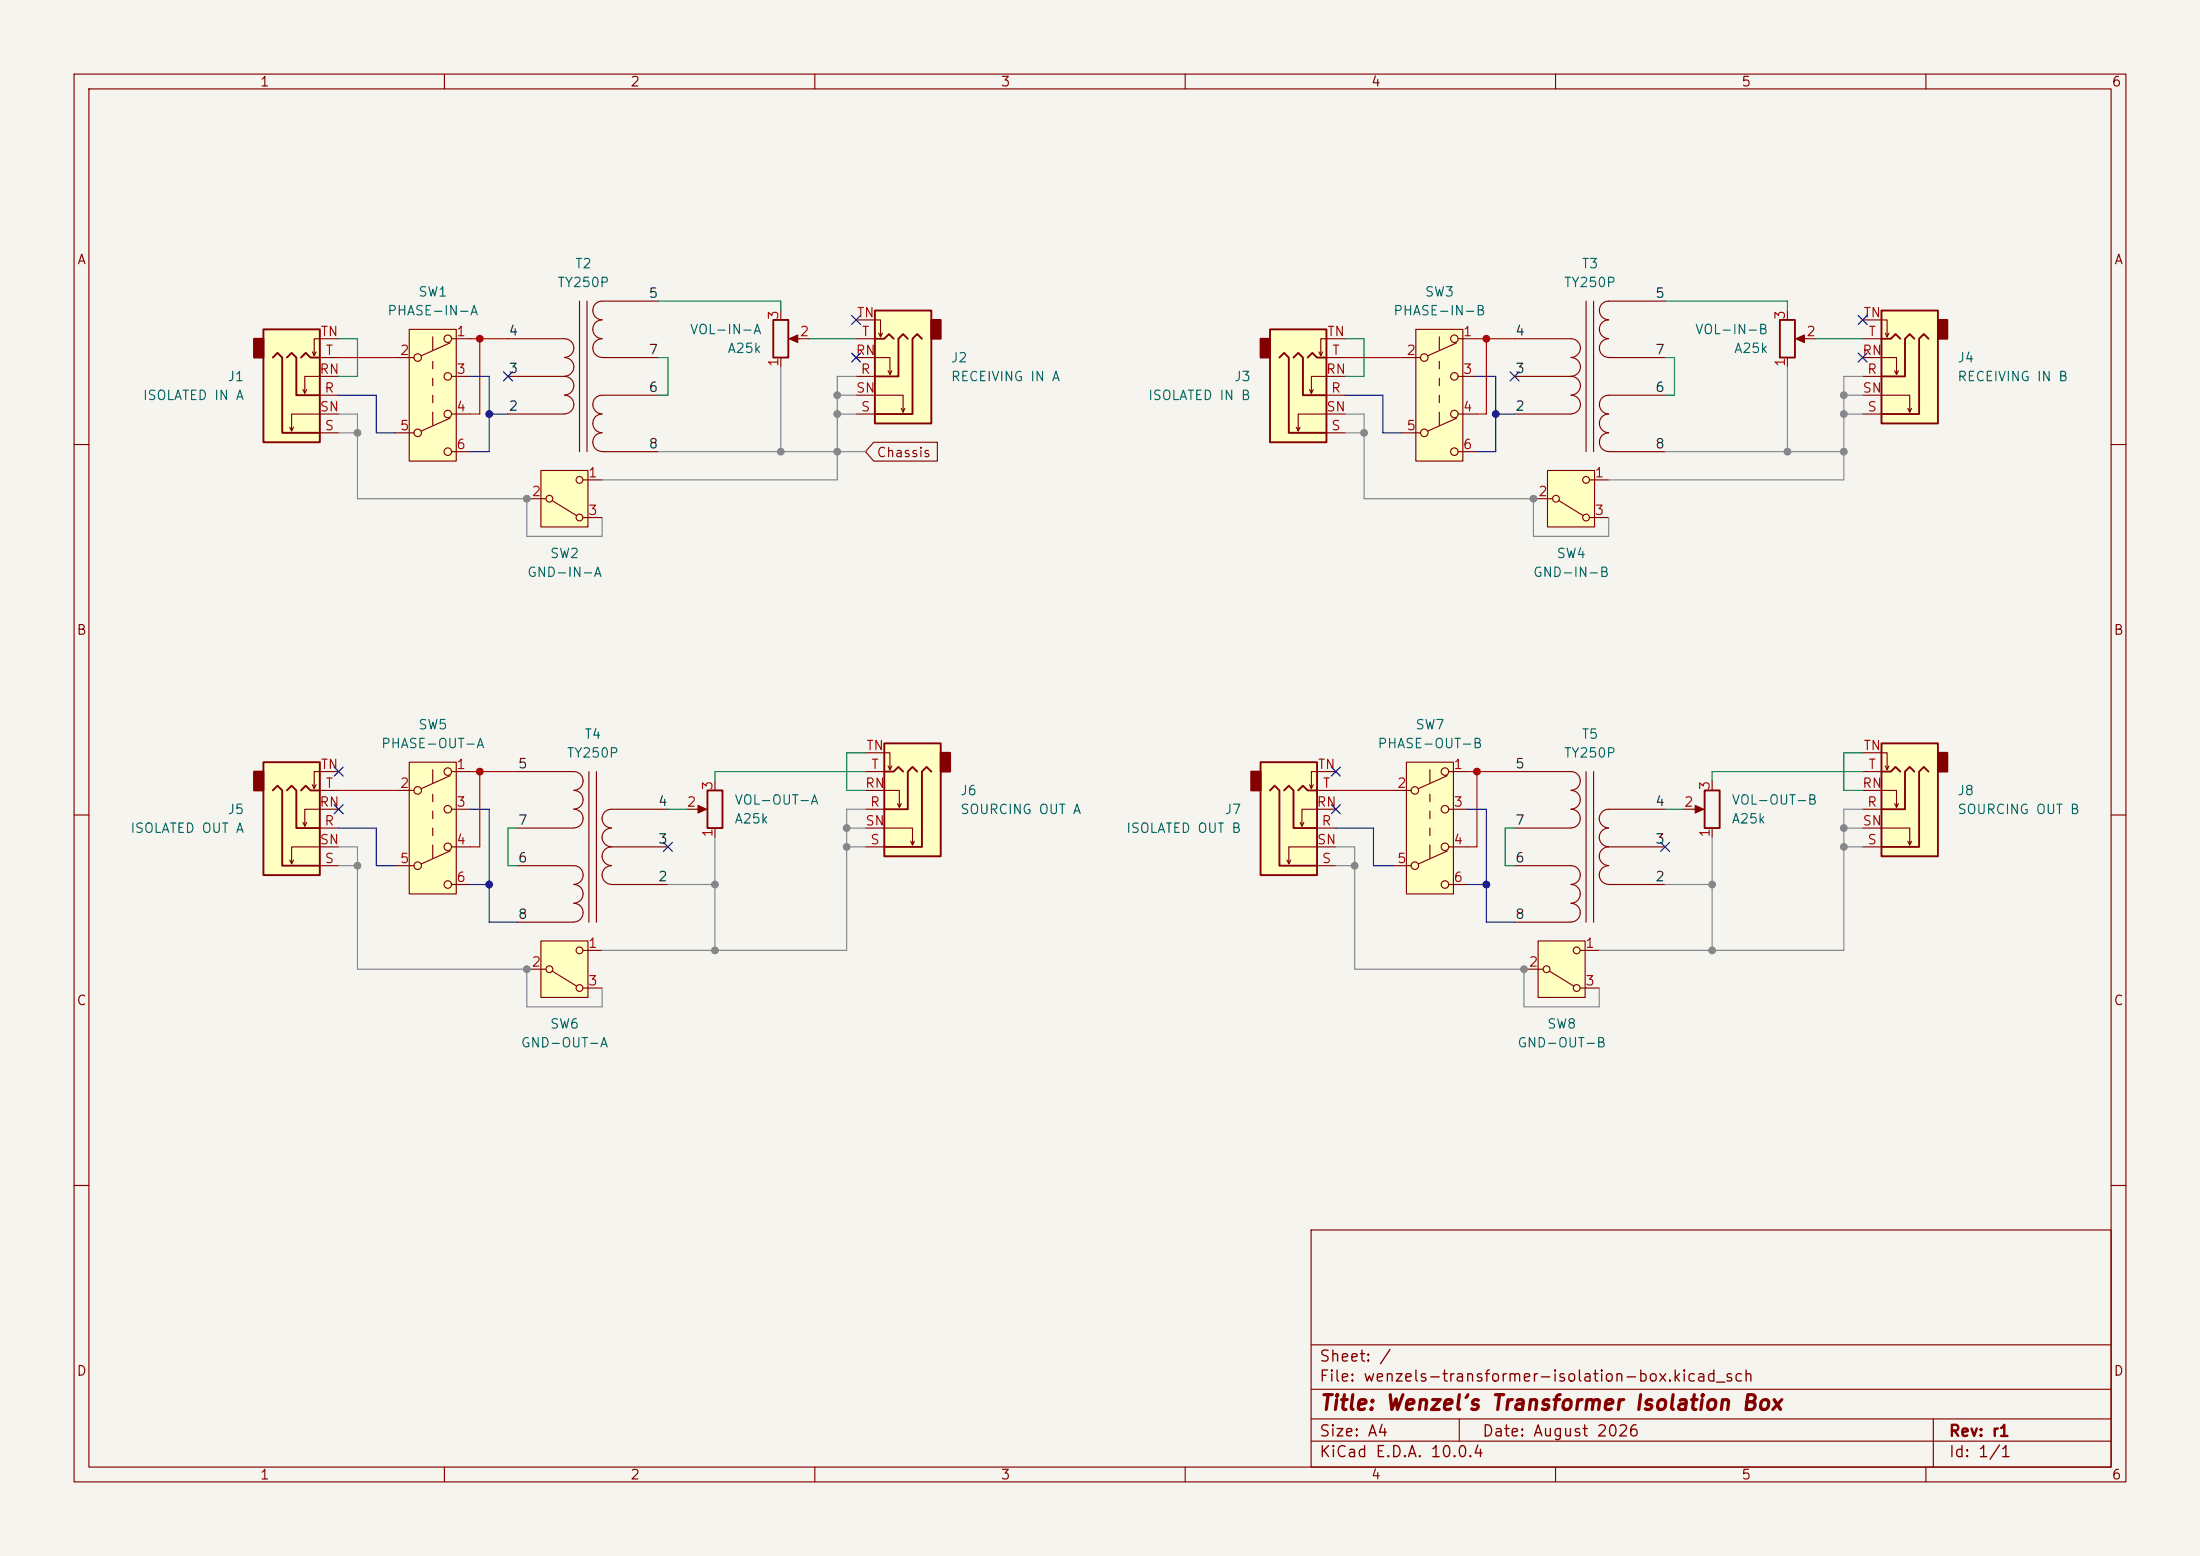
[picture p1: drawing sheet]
<svg xmlns="http://www.w3.org/2000/svg" width="297mm" height="210mm" viewBox="0 0 297 210" stroke-linecap="round" stroke-linejoin="round" font-family="sans-serif">
<path d="M0 0h297v210h-297z" fill="#f5f4ef" stroke="#f5f4ef" stroke-width=".14"/>
<g fill="none" stroke="#840000" stroke-width=".15">
<path d="M10 10h277v190h-277zM12 12h273v186h-273zM60 10v2M110 10v2M160 10v2M210 10v2M260 10v2M68.6 45.7h7.6a1.26 1.26 0 0 1 1.3 1.3 1.26 1.26 0 0 1-1.3 1.2M68.6 50.8h7.6M68.6 55.9h7.6M76.2 48.3a1.26 1.26 0 0 1 1.3 1.2 1.26 1.26 0 0 1-1.3 1.3M76.2 50.8a1.26 1.26 0 0 1 1.3 1.3 1.26 1.26 0 0 1-1.3 1.2 1.27 1.27 0 0 1 1.3 1.3 1.27 1.27 0 0 1-1.3 1.3"/>
<path d="M78.2 40.6v20.4M79.2 40.6v20.4M81.3 43.2a1.25 1.25 0 0 0-1.3 1.2 1.25 1.25 0 0 0 1.3 1.3M81.3 45.7a1.25 1.25 0 0 0-1.3 1.3 1.25 1.25 0 0 0 1.3 1.2M81.3 53.3a1.25 1.25 0 0 0-1.3 1.3 1.25 1.25 0 0 0 1.3 1.3M81.3 55.9a1.25 1.25 0 0 0-1.3 1.2 1.25 1.25 0 0 0 1.3 1.3M81.3 58.4a1.25 1.25 0 0 0-1.3 1.3 1.25 1.25 0 0 0 1.3 1.2M81.3 48.3h7.6M81.3 53.3h7.6M88.9 40.6h-7.6a1.25 1.25 0 0 0-1.3 1.3 1.25 1.25 0 0 0 1.3 1.3M10 60h2M81.3 61h7.6"/>
<path d="M285 60h2M10 110h2M285 110h2M10 160h2M177 166h108v32h-108zM285 160h2M60 198v2M110 198v2M160 198v2M177 194.5h108M177 191.5h108M177 187.5h108"/>
<path d="M177 181.5h108M197 191.5v3M210 198v2M260 198v2M261 191.5v6.5"/>
</g>
<path d="M119.4 100.3h7.6v15.3h-7.6z" fill="#ffffc2"/>
<path d="M127 101.6h1.3v2.5h-1.3z" fill="#840000" stroke="#840000" stroke-width=".25"/>
<path d="M95.5 106.7h2v5.1h-2zM119.4 100.3h7.6v15.3h-7.6zM119.4 104.1h1.2l.7-.6 .6 .6M123.8 104.1l-.6-.6-.6 .6v5.1h-3.2M125.7 104.1l-.6-.6-.6 .6v10.2h-5.1" fill="none" stroke="#840000" stroke-width=".25"/>
<path d="M92.7 109.2h2.3M96.5 105.4v1.3M96.5 111.8v1.2M116.8 111.8h6.4v2.2l.2-.5M116.8 106.7h4.6v2.3l.3-.5M116.8 101.6h3.3v2.3l.3-.5M116.8 109.2h2.6M116.8 114.3h2.6M116.8 104.1h2.6M119.9 103.4l.2 .5M121.2 108.5l.2 .5M122.9 113.5l.3 .5" fill="none" stroke="#840000" stroke-width=".15"/>
<path d="M94.2 108.7l1.2 .5-1.2 .5z" fill="#840000" stroke="#840000" stroke-width=".15"/>
<path d="M118.1 41.9h7.6v15.3h-7.6z" fill="#ffffc2"/>
<path d="M125.7 43.2h1.3v2.5h-1.3z" fill="#840000" stroke="#840000" stroke-width=".25"/>
<path d="M104.4 43.2h2v5.1h-2zM118.1 41.9h7.6v15.3h-7.6zM118.1 45.7h1.3l.6-.6 .6 .6M122.6 45.7l-.7-.6-.6 .6v5.1h-3.2M124.5 45.7l-.7-.6-.6 .6v10.2h-5.1" fill="none" stroke="#840000" stroke-width=".25"/>
<g fill="none" stroke="#840000" stroke-width=".15">
<path d="M105.4 41.9v1.3M105.4 48.3v1.2M106.9 45.7h2.3M115.6 53.3h6.3v2.3l.3-.5M115.6 48.3h4.5v2.2l.3-.5M115.6 43.2h3.3v2.3l.2-.5M115.6 50.8h2.5M115.6 55.9h2.5M115.6 45.7h2.5M118.6 45l.3 .5M119.9 50l.2 .5M121.7 55.1l.2 .5"/>
<path d="M204.5 45.7h7.6a1.26 1.26 0 0 1 1.3 1.3 1.26 1.26 0 0 1-1.3 1.2M204.5 50.8h7.6M204.5 55.9h7.6M212.1 48.3a1.26 1.26 0 0 1 1.3 1.2 1.26 1.26 0 0 1-1.3 1.3M212.1 50.8a1.26 1.26 0 0 1 1.3 1.3 1.26 1.26 0 0 1-1.3 1.2 1.27 1.27 0 0 1 1.3 1.3 1.27 1.27 0 0 1-1.3 1.3M214.1 40.6v20.4M215.1 40.6v20.4M217.2 43.2a1.25 1.25 0 0 0-1.3 1.2 1.25 1.25 0 0 0 1.3 1.3M217.2 45.7a1.25 1.25 0 0 0-1.3 1.3 1.25 1.25 0 0 0 1.3 1.2M217.2 53.3a1.25 1.25 0 0 0-1.3 1.3 1.25 1.25 0 0 0 1.3 1.3M217.2 55.9a1.25 1.25 0 0 0-1.3 1.2 1.25 1.25 0 0 0 1.3 1.3M217.2 58.4a1.25 1.25 0 0 0-1.3 1.3 1.25 1.25 0 0 0 1.3 1.2"/>
<path d="M217.2 48.3h7.6M217.2 53.3h7.6M224.8 40.6h-7.6a1.25 1.25 0 0 0-1.3 1.3 1.25 1.25 0 0 0 1.3 1.3M217.2 61h7.6"/>
</g>
<path d="M106.6 45.7l1.1-.5v1z" fill="#840000" stroke="#840000" stroke-width=".15"/>
<path d="M208.9 63.5h6.4v7.6h-6.4z" fill="#ffffc2"/>
<g fill="none" stroke="#840000" stroke-width=".15">
<path d="M241.3 41.9v1.3M241.3 48.3v1.2M242.8 45.7h2.3M207 67.3h2.5M208.9 63.5h6.4v7.6h-6.4zM210.4 67.6l3.3 2M214.6 64.8h2.6M214.6 69.9h2.6"/>
<circle cx="210.1" cy="67.3" r=".46"/>
<circle cx="214.1" cy="69.9" r=".46"/>
<circle cx="214.1" cy="64.8" r=".46"/>
</g>
<path d="M240.3 43.2h2v5.1h-2z" fill="none" stroke="#840000" stroke-width=".25"/>
<path d="M242.4 45.7l1.2-.5v1z" fill="#840000" stroke="#840000" stroke-width=".15"/>
<path d="M207.6 127h6.4v7.6h-6.4z" fill="#ffffc2"/>
<g fill="none" stroke="#840000" stroke-width=".15">
<path d="M204.5 104.1h7.6a1.25 1.25 0 0 1 1.2 1.3 1.25 1.25 0 0 1-1.2 1.3M204.5 116.8h7.6a1.25 1.25 0 0 1 1.2 1.3 1.25 1.25 0 0 1-1.2 1.3M212.1 106.7a1.25 1.25 0 0 1 1.2 1.2 1.25 1.25 0 0 1-1.2 1.3M212.1 109.2a1.25 1.25 0 0 1 1.2 1.3 1.25 1.25 0 0 1-1.2 1.2l-7.6 .1M212.1 119.4a1.25 1.25 0 0 1 1.2 1.2 1.25 1.25 0 0 1-1.2 1.3M214.1 104.1v20.4M215.1 104.1v20.4M217.2 116.8a1.26 1.26 0 0 0-1.3 1.3 1.26 1.26 0 0 0 1.3 1.3h7.6M224.8 109.2h-7.6a1.26 1.26 0 0 0-1.3 1.3 1.26 1.26 0 0 0 1.3 1.2 1.27 1.27 0 0 0-1.3 1.3 1.27 1.27 0 0 0 1.3 1.3M224.8 114.3h-7.6a1.26 1.26 0 0 0-1.3 1.3 1.26 1.26 0 0 0 1.3 1.2M204.5 124.5h7.6M205.7 130.8h2.6"/>
<path d="M207.6 127h6.4v7.6h-6.4zM209.2 131.1l3.3 2M212.1 121.9a1.25 1.25 0 0 1 1.2 1.3 1.25 1.25 0 0 1-1.2 1.2M213.4 128.3h2.5M213.4 133.4h2.5"/>
<circle cx="208.8" cy="130.8" r=".46"/>
<circle cx="212.9" cy="128.3" r=".46"/>
<circle cx="212.9" cy="133.4" r=".46"/>
</g>
<path d="M73 63.5h6.4v7.6h-6.4z" fill="#ffffc2"/>
<g fill="none" stroke="#840000" stroke-width=".15">
<path d="M71.1 67.3h2.6M73 63.5h6.4v7.6h-6.4zM74.5 67.6l3.4 2M78.7 64.8h2.6M78.7 69.9h2.6"/>
<circle cx="74.2" cy="67.3" r=".46"/>
<circle cx="78.2" cy="69.9" r=".46"/>
<circle cx="78.2" cy="64.8" r=".46"/>
</g>
<path d="M189.9 102.9h6.3v17.8h-6.3z" fill="#ffffc2"/>
<g fill="none" stroke="#840000" stroke-width=".15">
<path d="M188 106.7h2.5M188 116.8h2.5M189.9 102.9h6.3v17.8h-6.3zM193 103.9v1.8M193 107.2v1M193 109.5v1M193 111.8v1M193 114v1.8M195.4 104.7l-3.9 1.7M195.4 114.9l-3.9 1.7M195.6 104.1h2.5M195.6 109.2h2.5"/>
<path d="M195.6 114.3h2.5M195.6 119.4h2.5"/>
<circle cx="191" cy="116.8" r=".51"/>
<circle cx="191" cy="106.7" r=".51"/>
<circle cx="195.1" cy="119.4" r=".51"/>
<circle cx="195.1" cy="109.2" r=".51"/>
<circle cx="195.1" cy="104.1" r=".51"/>
<circle cx="195.1" cy="114.3" r=".51"/>
</g>
<path d="M35.6 44.5h7.6v15.2h-7.6z" fill="#ffffc2"/>
<path d="M34.3 45.7h1.3v2.6h-1.3z" fill="#840000" stroke="#840000" stroke-width=".25"/>
<path d="M35.6 44.5h7.6v15.2h-7.6zM36.8 48.3l.7-.7 .6 .7v10.1h5.1M38.7 48.3l.7-.7 .6 .7v5h3.2M40.6 48.3l.7-.7 .6 .7h1.3" fill="none" stroke="#840000" stroke-width=".25"/>
<path d="M39.6 57.7l-.2 .5M41.4 52.6l-.3 .5M42.7 47.5l-.3 .5M43.2 53.3h2.5M43.2 58.4h2.5M43.2 48.3h2.5M45.7 55.9h-6.3v2.3l-.3-.5M45.7 50.8h-4.6v2.3l-.2-.5M45.7 45.7h-3.3v2.3l-.2-.5" fill="none" stroke="#840000" stroke-width=".15"/>
<path d="M55.2 44.5h6.4v17.7h-6.4z" fill="#ffffc2"/>
<g fill="none" stroke="#840000" stroke-width=".15">
<path d="M53.3 48.3h2.6M53.3 58.4h2.6M55.2 44.5h6.4v17.7h-6.4zM58.4 45.5v1.7M58.4 48.8v1M58.4 51.1v1M58.4 53.3v1.1M58.4 55.6v1.8M60.8 46.3l-3.9 1.7M60.8 56.4l-3.9 1.8M61 45.7h2.5M61 50.8h2.5"/>
<path d="M61 55.9h2.5M61 61h2.5"/>
<circle cx="56.4" cy="58.4" r=".51"/>
<circle cx="56.4" cy="48.3" r=".51"/>
<circle cx="60.5" cy="45.7" r=".51"/>
<circle cx="60.5" cy="50.8" r=".51"/>
<circle cx="60.5" cy="55.9" r=".51"/>
<circle cx="60.5" cy="61" r=".51"/>
</g>
<path d="M191.1 44.5h6.4v17.7h-6.4z" fill="#ffffc2"/>
<g fill="none" stroke="#840000" stroke-width=".15">
<path d="M189.2 48.3h2.6M189.2 58.4h2.6M191.1 44.5h6.4v17.7h-6.4zM194.3 45.5v1.7M194.3 48.8v1M194.3 51.1v1M194.3 53.3v1.1M194.3 55.6v1.8M196.6 46.3l-3.8 1.7M196.6 56.4l-3.8 1.8M196.8 45.7h2.6M196.8 50.8h2.6"/>
<path d="M196.8 55.9h2.6M196.8 61h2.6"/>
<circle cx="192.3" cy="48.3" r=".51"/>
<circle cx="192.3" cy="58.4" r=".51"/>
<circle cx="196.3" cy="55.9" r=".51"/>
<circle cx="196.3" cy="45.7" r=".51"/>
<circle cx="196.3" cy="50.8" r=".51"/>
<circle cx="196.3" cy="61" r=".51"/>
</g>
<path d="M170.2 102.9h7.6v15.2h-7.6z" fill="#ffffc2"/>
<path d="M168.9 104.1h1.3v2.6h-1.3z" fill="#840000" stroke="#840000" stroke-width=".25"/>
<path d="M170.2 102.9h7.6v15.2h-7.6zM171.4 106.7l.7-.7 .6 .7v10.1h5.1M173.4 106.7l.6-.7 .6 .7v5.1h3.2M175.3 106.7l.6-.7 .6 .7h1.3" fill="none" stroke="#840000" stroke-width=".25"/>
<path d="M174.2 116.1l-.2 .5M176 111l-.2 .5M177.3 105.9l-.3 .5M177.8 111.8h2.5M177.8 116.8h2.5M177.8 106.7h2.5M180.3 114.3h-6.3v2.3l-.3-.5M180.3 109.2h-4.5v2.3l-.3-.5M180.3 104.1h-3.3v2.3l-.2-.5" fill="none" stroke="#840000" stroke-width=".15"/>
<path d="M171.4 44.5h7.7v15.2h-7.7z" fill="#ffffc2"/>
<path d="M170.2 45.7h1.2v2.6h-1.2z" fill="#840000" stroke="#840000" stroke-width=".25"/>
<path d="M171.4 44.5h7.7v15.2h-7.7zM172.7 48.3l.7-.7 .6 .7v10.1h5.1M174.6 48.3l.7-.7 .6 .7v5h3.2M176.5 48.3l.7-.7 .6 .7h1.3" fill="none" stroke="#840000" stroke-width=".25"/>
<path d="M175.5 57.7l-.2 .5M177.3 52.6l-.3 .5M178.6 47.5l-.3 .5M179.1 53.3h2.5M179.1 58.4h2.5M179.1 48.3h2.5M181.6 55.9h-6.3v2.3l-.3-.5M181.6 50.8h-4.6v2.3l-.2-.5M181.6 45.7h-3.3v2.3l-.2-.5" fill="none" stroke="#840000" stroke-width=".15"/>
<path d="M73 127h6.4v7.6h-6.4z" fill="#ffffc2"/>
<g fill="none" stroke="#840000" stroke-width=".15">
<path d="M71.1 130.8h2.6M73 127h6.4v7.6h-6.4zM74.5 131.1l3.4 2M78.7 128.3h2.6M78.7 133.4h2.6"/>
<circle cx="74.2" cy="130.8" r=".46"/>
<circle cx="78.2" cy="133.4" r=".46"/>
<circle cx="78.2" cy="128.3" r=".46"/>
</g>
<path d="M35.6 102.9h7.6v15.2h-7.6z" fill="#ffffc2"/>
<path d="M34.3 104.1h1.3v2.6h-1.3z" fill="#840000" stroke="#840000" stroke-width=".25"/>
<path d="M35.6 102.9h7.6v15.2h-7.6zM36.8 106.7l.7-.7 .6 .7v10.1h5.1M38.7 106.7l.7-.7 .6 .7v5.1h3.2M40.6 106.7l.7-.7 .6 .7h1.3" fill="none" stroke="#840000" stroke-width=".25"/>
<path d="M39.6 116.1l-.2 .5M41.4 111l-.3 .5M42.7 105.9l-.3 .5M43.2 111.8h2.5M43.2 116.8h2.5M43.2 106.7h2.5M45.7 114.3h-6.3v2.3l-.3-.5M45.7 109.2h-4.6v2.3l-.2-.5M45.7 104.1h-3.3v2.3l-.2-.5" fill="none" stroke="#840000" stroke-width=".15"/>
<path d="M55.2 102.9h6.4v17.8h-6.4z" fill="#ffffc2"/>
<g fill="none" stroke="#840000" stroke-width=".15">
<path d="M53.3 106.7h2.6M53.3 116.8h2.6M55.2 102.9h6.4v17.8h-6.4zM58.4 103.9v1.8M58.4 107.2v1M58.4 109.5v1M58.4 111.8v1M58.4 114v1.8M60.8 104.7l-3.9 1.7M60.8 114.9l-3.9 1.7M61 104.1h2.5M61 109.2h2.5"/>
<path d="M61 114.3h2.5M61 119.4h2.5M69.8 104.1h7.7a1.25 1.25 0 0 1 1.2 1.3 1.25 1.25 0 0 1-1.2 1.3M69.8 116.8h7.7a1.25 1.25 0 0 1 1.2 1.3 1.25 1.25 0 0 1-1.2 1.3M77.5 106.7a1.25 1.25 0 0 1 1.2 1.2 1.25 1.25 0 0 1-1.2 1.3M77.5 109.2a1.25 1.25 0 0 1 1.2 1.3 1.25 1.25 0 0 1-1.2 1.2l-7.7 .1M77.5 119.4a1.25 1.25 0 0 1 1.2 1.2 1.25 1.25 0 0 1-1.2 1.3M79.5 104.1v20.4M80.5 104.1v20.4M82.5 116.8a1.26 1.26 0 0 0-1.2 1.3 1.26 1.26 0 0 0 1.2 1.3h7.7M90.2 109.2h-7.7a1.26 1.26 0 0 0-1.2 1.3 1.26 1.26 0 0 0 1.2 1.2 1.27 1.27 0 0 0-1.2 1.3 1.27 1.27 0 0 0 1.2 1.3M90.2 114.3h-7.7a1.26 1.26 0 0 0-1.2 1.3 1.26 1.26 0 0 0 1.2 1.2"/>
<path d="M69.8 124.5h7.7M77.5 121.9a1.25 1.25 0 0 1 1.2 1.3 1.25 1.25 0 0 1-1.2 1.2"/>
<circle cx="56.4" cy="116.8" r=".51"/>
<circle cx="56.4" cy="106.7" r=".51"/>
<circle cx="60.5" cy="109.2" r=".51"/>
<circle cx="60.5" cy="104.1" r=".51"/>
<circle cx="60.5" cy="119.4" r=".51"/>
<circle cx="60.5" cy="114.3" r=".51"/>
</g>
<path d="M254 41.9h7.6v15.3h-7.6z" fill="#ffffc2"/>
<path d="M261.6 43.2h1.3v2.5h-1.3z" fill="#840000" stroke="#840000" stroke-width=".25"/>
<path d="M254 41.9h7.6v15.3h-7.6zM254 45.7h1.3l.6-.6 .6 .6M258.4 45.7l-.6-.6-.6 .6v5.1h-3.2M260.3 45.7l-.6-.6-.6 .6v10.2h-5.1" fill="none" stroke="#840000" stroke-width=".25"/>
<path d="M251.5 53.3h6.3v2.3l.3-.5M251.5 48.3h4.5v2.2l.3-.5M251.5 43.2h3.3v2.3l.2-.5M251.5 50.8h2.5M251.5 55.9h2.5M251.5 45.7h2.5M254.5 45l.3 .5M255.8 50l.2 .5M257.6 55.1l.2 .5" fill="none" stroke="#840000" stroke-width=".15"/>
<path d="M254 100.3h7.6v15.3h-7.6z" fill="#ffffc2"/>
<path d="M261.6 101.6h1.3v2.5h-1.3z" fill="#840000" stroke="#840000" stroke-width=".25"/>
<path d="M230.1 106.7h2.1v5.1h-2.1zM254 100.3h7.6v15.3h-7.6zM254 104.1h1.3l.6-.6 .6 .6M258.4 104.1l-.6-.6-.6 .6v5.1h-3.2M260.3 104.1l-.6-.6-.6 .6v10.2h-5.1" fill="none" stroke="#840000" stroke-width=".25"/>
<g fill="none" stroke="#840000" stroke-width=".15">
<path d="M118 59.7h8.5v2.5h-8.5l-1.2-1.2zM227.3 109.2h2.3M231.1 105.4v1.3M231.1 111.8v1.2M251.5 111.8h6.3v2.2l.3-.5M251.5 106.7h4.5v2.3l.3-.5M251.5 101.6h3.3v2.3l.2-.5M251.5 109.2h2.5M251.5 114.3h2.5M251.5 104.1h2.5M254.5 103.4l.3 .5M255.8 108.5l.2 .5"/>
<path d="M257.6 113.5l.2 .5"/>
</g>
<path d="M228.9 108.7l1.1 .5-1.1 .5z" fill="#840000" stroke="#840000" stroke-width=".15"/>
<path d="M45.7 53.3h5.1v5.1h2.5M63.5 50.8h2.5v10.2h-2.5M66 55.9h2.6M181.6 53.3h5.1v5.1h2.5M199.4 50.8h2.5v10.2h-2.5M201.9 55.9h2.6M45.7 111.8h5.1v5h2.5M63.5 109.2h2.5v15.3h3.8M63.5 119.4h2.5M180.3 111.8h5.1v5h2.6M198.1 109.2h2.6v15.3h3.8M198.1 119.4h2.6" fill="none" stroke="#0000c2" stroke-width=".15"/>
<g fill="none" stroke="#009600" stroke-width=".15">
<path d="M45.7 45.7h2.6v5.1h-2.6M88.9 48.3h1.3v5h-1.3M88.9 40.6h16.5v1.3M109.2 45.7h6.4M181.6 45.7h2.5v5.1h-2.5M224.8 48.3h1.3v5h-1.3M224.8 40.6h16.5v1.3M245.1 45.7h6.4M69.8 111.8h-1.2v5h1.2M90.2 109.2h2.5M116.8 101.6h-2.5v5.1h2.5M116.8 104.1h-20.3v1.3"/>
<path d="M204.5 111.8h-1.3v5h1.3M224.8 109.2h2.5M251.5 104.1h-20.4v1.3M251.5 101.6h-2.6v5.1h2.6"/>
</g>
<g fill="none" stroke="#848484" stroke-width=".15">
<path d="M45.7 55.9h2.6v11.4h22.8v5.1h10.2v-2.5M45.7 58.4h2.6M105.4 49.5v11.5M113 55.9h2.6M113 53.3h2.6M115.6 50.8h-2.6v14h-31.7M181.6 55.9h2.5v11.4h22.9v5.1h10.2v-2.5M181.6 58.4h2.5M241.3 49.5v11.5M248.9 55.9h2.6M248.9 53.3h2.6M251.5 50.8h-2.6v14h-31.7"/>
<path d="M88.9 61h27.9M224.8 61h24.1M45.7 114.3h2.6v16.5h22.8v5.1h10.2v-2.5M45.7 116.8h2.6M90.2 119.4h6.3M96.5 113v15.3M114.3 114.3h2.5M114.3 111.8h2.5M116.8 109.2h-2.5v19.1h-33M180.3 116.8h2.6M180.3 114.3h2.6v16.5h22.8v5.1h10.2v-2.5M224.8 119.4h6.3"/>
<path d="M231.1 113v15.3M248.9 114.3h2.6M248.9 111.8h2.6M251.5 109.2h-2.6v19.1h-33"/>
</g>
<path d="M45.7 48.3h7.6M63.5 45.7h5.1M64.8 45.7v10.2h-1.3M181.6 48.3h7.6M199.4 45.7h5.1M200.7 45.7v10.2h-1.3M45.7 106.7h7.6M63.5 104.1h6.3M64.8 104.1v10.2h-1.3M180.3 106.7h7.7M198.1 104.1h6.4M199.4 104.1v10.2h-1.3" fill="none" stroke="#c20000" stroke-width=".15"/>
<g fill="none" stroke="#000084" stroke-width=".15">
<path d="M68 50.2l1.2 1.2M69.2 50.2l-1.2 1.2M115 42.6l1.2 1.2M115 47.7l1.2 1.2M116.2 42.6l-1.2 1.2M116.2 47.7l-1.2 1.2M203.9 50.2l1.2 1.2M205.1 50.2l-1.2 1.2M250.9 47.7l1.2 1.2M250.9 42.6l1.2 1.2M252.1 47.7l-1.2 1.2M252.1 42.6l-1.2 1.2"/>
<path d="M45.1 108.6l1.2 1.2M45.1 103.5l1.2 1.2M46.3 108.6l-1.2 1.2M46.3 103.5l-1.2 1.2M89.6 113.7l1.2 1.2M90.8 113.7l-1.2 1.2M179.7 108.6l1.2 1.2M179.7 103.5l1.2 1.2M180.9 108.6l-1.2 1.2M180.9 103.5l-1.2 1.2M224.2 113.7l1.2 1.2M225.4 113.7l-1.2 1.2"/>
</g>
<g fill="#848484" stroke="#848484" stroke-width=".14">
<circle cx="248.9" cy="55.9" r=".46"/>
<circle cx="248.9" cy="61" r=".46"/>
<circle cx="248.9" cy="53.3" r=".46"/>
<circle cx="231.1" cy="119.4" r=".46"/>
<circle cx="248.9" cy="111.8" r=".46"/>
<circle cx="248.9" cy="114.3" r=".46"/>
<circle cx="113" cy="61" r=".46"/>
<circle cx="96.5" cy="119.4" r=".46"/>
<circle cx="96.5" cy="128.3" r=".46"/>
<circle cx="114.3" cy="111.8" r=".46"/>
<circle cx="114.3" cy="114.3" r=".46"/>
<circle cx="113" cy="53.3" r=".46"/>
<circle cx="113" cy="55.9" r=".46"/>
<circle cx="105.4" cy="61" r=".46"/>
<circle cx="241.3" cy="61" r=".46"/>
<circle cx="231.1" cy="128.3" r=".46"/>
<circle cx="182.9" cy="116.8" r=".46"/>
<circle cx="205.7" cy="130.8" r=".46"/>
<circle cx="71.1" cy="67.3" r=".46"/>
<circle cx="48.3" cy="58.4" r=".46"/>
<circle cx="184.1" cy="58.4" r=".46"/>
<circle cx="207" cy="67.3" r=".46"/>
<circle cx="71.1" cy="130.8" r=".46"/>
<circle cx="48.3" cy="116.8" r=".46"/>
</g>
<g fill="#0000c2" stroke="#0000c2" stroke-width=".14">
<circle cx="200.7" cy="119.4" r=".46"/>
<circle cx="66" cy="55.9" r=".46"/>
<circle cx="201.9" cy="55.9" r=".46"/>
<circle cx="66" cy="119.4" r=".46"/>
</g>
<g fill="#c20000" stroke="#c20000" stroke-width=".14">
<circle cx="64.8" cy="45.7" r=".46"/>
<circle cx="199.4" cy="104.1" r=".46"/>
<circle cx="200.7" cy="45.7" r=".46"/>
<circle cx="64.8" cy="104.1" r=".46"/>
</g>
<text font-size="2" fill="#840000" x="178" y="190.8">Title: Wenzel’s Transformer Isolation Box</text>
<g font-size="1.5" fill="#840000">
<text x="178" y="184.2">Sheet: /</text>
<text x="178" y="186.9">File: wenzels-transformer-isolation-box.kicad_sch</text>
<text x="178" y="197.1">KiCad E.D.A. 10.0.4</text>
<text x="178" y="194.3">Size: A4</text>
<text x="200" y="194.3">Date: August 2026</text>
<text x="263" y="194.3">Rev: r1</text>
<text x="263" y="197.1">Id: 1/1</text>
</g>
<g font-size="1.3" fill="#840000">
<text x="35" y="12">1</text>
<text x="85" y="12">2</text>
<text x="135" y="12">3</text>
<text x="185" y="12">4</text>
<text x="235" y="12">5</text>
<text x="285" y="12">6</text>
<text x="10.3" y="36">A</text>
<text x="285.3" y="36">A</text>
<text x="118.3" y="62">Chassis</text>
<text x="10.3" y="86">B</text>
<text x="285.3" y="86">B</text>
<text x="10.3" y="136">C</text>
<text x="285.3" y="136">C</text>
<text x="10.3" y="186">D</text>
<text x="285.3" y="186">D</text>
<text x="35" y="200">1</text>
<text x="85" y="200">2</text>
<text x="135" y="200">3</text>
<text x="185" y="200">4</text>
<text x="235" y="200">5</text>
<text x="285" y="200">6</text>
</g>
<g font-size="1.3" fill="#006464">
<text x="56.4" y="40.3">SW1</text>
<text x="75.2" y="39.1">TY250P</text>
<text x="77.5" y="36.5">T2</text>
<text x="192.3" y="40.3">SW3</text>
<text x="211.1" y="39.1">TY250P</text>
<text x="213.4" y="36.5">T3</text>
<text x="52.2" y="42.9">PHASE-IN-A</text>
<text x="93" y="45.4">VOL-IN-A</text>
<text x="98.1" y="48">A25k</text>
<text x="188" y="42.9">PHASE-IN-B</text>
<text x="228.7" y="45.4">VOL-IN-B</text>
<text x="234" y="48">A25k</text>
<text x="30.6" y="51.8">J1</text>
<text x="128.3" y="49.2">J2</text>
<text x="128.3" y="51.8">RECEIVING IN A</text>
<text x="166.5" y="51.8">J3</text>
<text x="264.2" y="49.2">J4</text>
<text x="264.2" y="51.8">RECEIVING IN B</text>
<text x="19.2" y="54.3">ISOLATED IN A</text>
<text x="154.9" y="54.3">ISOLATED IN B</text>
<text x="74.2" y="75.6">SW2</text>
<text x="210.1" y="75.6">SW4</text>
<text x="71.1" y="78.2">GND-IN-A</text>
<text x="206.9" y="78.2">GND-IN-B</text>
<text x="51.4" y="101.3">PHASE-OUT-A</text>
<text x="56.4" y="98.8">SW5</text>
<text x="78.8" y="100">T4</text>
<text x="185.9" y="101.3">PHASE-OUT-B</text>
<text x="191" y="98.8">SW7</text>
<text x="213.4" y="100">T5</text>
<text x="76.4" y="102.6">TY250P</text>
<text x="129.5" y="107.7">J6</text>
<text x="211.1" y="102.6">TY250P</text>
<text x="264.2" y="107.7">J8</text>
<text x="17.5" y="112.7">ISOLATED OUT A</text>
<text x="30.6" y="110.2">J5</text>
<text x="99.1" y="111.5">A25k</text>
<text x="99.1" y="108.9">VOL-OUT-A</text>
<text x="129.5" y="110.2">SOURCING OUT A</text>
<text x="151.9" y="112.7">ISOLATED OUT B</text>
<text x="165.2" y="110.2">J7</text>
<text x="233.7" y="111.5">A25k</text>
<text x="233.7" y="108.9">VOL-OUT-B</text>
<text x="264.2" y="110.2">SOURCING OUT B</text>
<text x="70.2" y="141.7">GND-OUT-A</text>
<text x="74.2" y="139.1">SW6</text>
<text x="204.8" y="141.7">GND-OUT-B</text>
<text x="208.8" y="139.1">SW8</text>
</g>
<g font-size="1.3" fill="#0f0f0f">
<text x="87.5" y="40.5">5</text>
<text x="223.4" y="40.5">5</text>
<text x="68.6" y="45.6">4</text>
<text x="204.5" y="45.6">4</text>
<text x="68.6" y="50.7">3</text>
<text x="87.5" y="48.1">7</text>
<text x="87.5" y="53.2">6</text>
<text x="204.5" y="50.7">3</text>
<text x="223.4" y="48.1">7</text>
<text x="223.4" y="53.2">6</text>
<text x="68.6" y="55.8">2</text>
<text x="204.5" y="55.8">2</text>
<text x="87.5" y="60.8">8</text>
<text x="223.4" y="60.8">8</text>
<text x="69.8" y="104">5</text>
<text x="204.5" y="104">5</text>
<text x="69.8" y="111.6">7</text>
<text x="88.8" y="109.1">4</text>
<text x="204.5" y="111.6">7</text>
<text x="223.4" y="109.1">4</text>
<text x="69.8" y="116.7">6</text>
<text x="88.8" y="114.2">3</text>
<text x="88.8" y="119.3">2</text>
<text x="204.5" y="116.7">6</text>
<text x="223.4" y="114.2">3</text>
<text x="223.4" y="119.3">2</text>
<text x="69.8" y="124.3">8</text>
<text x="204.5" y="124.3">8</text>
</g>
<g font-size="1.3" fill="#a90000">
<text x="43.2" y="45.7">TN</text>
<text x="61.5" y="45.7">1</text>
<text x="105.4" y="43.3" transform="rotate(-90 105.4 43.3)">3</text>
<text x="107.9" y="45.7">2</text>
<text x="115.6" y="43.2">TN</text>
<text x="116.3" y="45.7">T</text>
<text x="179.1" y="45.7">TN</text>
<text x="197.4" y="45.7">1</text>
<text x="241.3" y="43.3" transform="rotate(-90 241.3 43.3)">3</text>
<text x="243.8" y="45.7">2</text>
<text x="251.5" y="43.2">TN</text>
<text x="252.1" y="45.7">T</text>
<text x="43" y="50.8">RN</text>
<text x="43.7" y="53.3">R</text>
<text x="43.9" y="48.2">T</text>
<text x="53.9" y="48.2">2</text>
<text x="61.5" y="50.8">3</text>
<text x="105.4" y="49.6" transform="rotate(-90 105.4 49.6)">1</text>
<text x="115.4" y="48.2">RN</text>
<text x="115.5" y="53.3">SN</text>
<text x="116.1" y="50.8">R</text>
<text x="178.9" y="50.8">RN</text>
<text x="179.6" y="53.3">R</text>
<text x="179.8" y="48.2">T</text>
<text x="189.8" y="48.2">2</text>
<text x="197.4" y="50.8">3</text>
<text x="241.3" y="49.6" transform="rotate(-90 241.3 49.6)">1</text>
<text x="251.3" y="48.2">RN</text>
<text x="251.4" y="53.3">SN</text>
<text x="252" y="50.8">R</text>
<text x="43.1" y="55.9">SN</text>
<text x="43.7" y="58.4">S</text>
<text x="53.9" y="58.4">5</text>
<text x="61.5" y="55.9">4</text>
<text x="116.1" y="55.9">S</text>
<text x="179" y="55.9">SN</text>
<text x="179.6" y="58.4">S</text>
<text x="189.8" y="58.4">5</text>
<text x="197.4" y="55.9">4</text>
<text x="252" y="55.9">S</text>
<text x="61.5" y="60.9">6</text>
<text x="79.3" y="64.7">1</text>
<text x="197.4" y="60.9">6</text>
<text x="215.2" y="64.7">1</text>
<text x="71.7" y="67.3">2</text>
<text x="79.3" y="69.8">3</text>
<text x="207.6" y="67.3">2</text>
<text x="215.2" y="69.8">3</text>
<text x="116.9" y="101.6">TN</text>
<text x="251.5" y="101.6">TN</text>
<text x="43.2" y="104.1">TN</text>
<text x="43.9" y="106.7">T</text>
<text x="53.9" y="106.7">2</text>
<text x="61.5" y="104.1">1</text>
<text x="96.5" y="106.8" transform="rotate(-90 96.5 106.8)">3</text>
<text x="116.7" y="106.7">RN</text>
<text x="117.5" y="104.1">T</text>
<text x="177.8" y="104.1">TN</text>
<text x="178.5" y="106.7">T</text>
<text x="188.5" y="106.7">2</text>
<text x="196.1" y="104.1">1</text>
<text x="231.1" y="106.8" transform="rotate(-90 231.1 106.8)">3</text>
<text x="251.3" y="106.7">RN</text>
<text x="252.1" y="104.1">T</text>
<text x="43" y="109.2">RN</text>
<text x="43.7" y="111.7">R</text>
<text x="61.5" y="109.2">3</text>
<text x="92.6" y="109.2">2</text>
<text x="96.5" y="113.1" transform="rotate(-90 96.5 113.1)">1</text>
<text x="116.7" y="111.7">SN</text>
<text x="117.4" y="109.2">R</text>
<text x="177.7" y="109.2">RN</text>
<text x="178.3" y="111.7">R</text>
<text x="196.1" y="109.2">3</text>
<text x="227.3" y="109.2">2</text>
<text x="231.1" y="113.1" transform="rotate(-90 231.1 113.1)">1</text>
<text x="251.4" y="111.7">SN</text>
<text x="252" y="109.2">R</text>
<text x="43.1" y="114.3">SN</text>
<text x="43.7" y="116.8">S</text>
<text x="53.9" y="116.8">5</text>
<text x="61.5" y="114.3">4</text>
<text x="61.5" y="119.4">6</text>
<text x="117.4" y="114.3">S</text>
<text x="177.7" y="114.3">SN</text>
<text x="178.4" y="116.8">S</text>
<text x="188.5" y="116.8">5</text>
<text x="196.1" y="114.3">4</text>
<text x="196.1" y="119.4">6</text>
<text x="252" y="114.3">S</text>
<text x="71.7" y="130.8">2</text>
<text x="79.3" y="128.2">1</text>
<text x="206.3" y="130.8">2</text>
<text x="213.9" y="128.2">1</text>
<text x="79.3" y="133.3">3</text>
<text x="213.9" y="133.3">3</text>
</g>
</svg>
